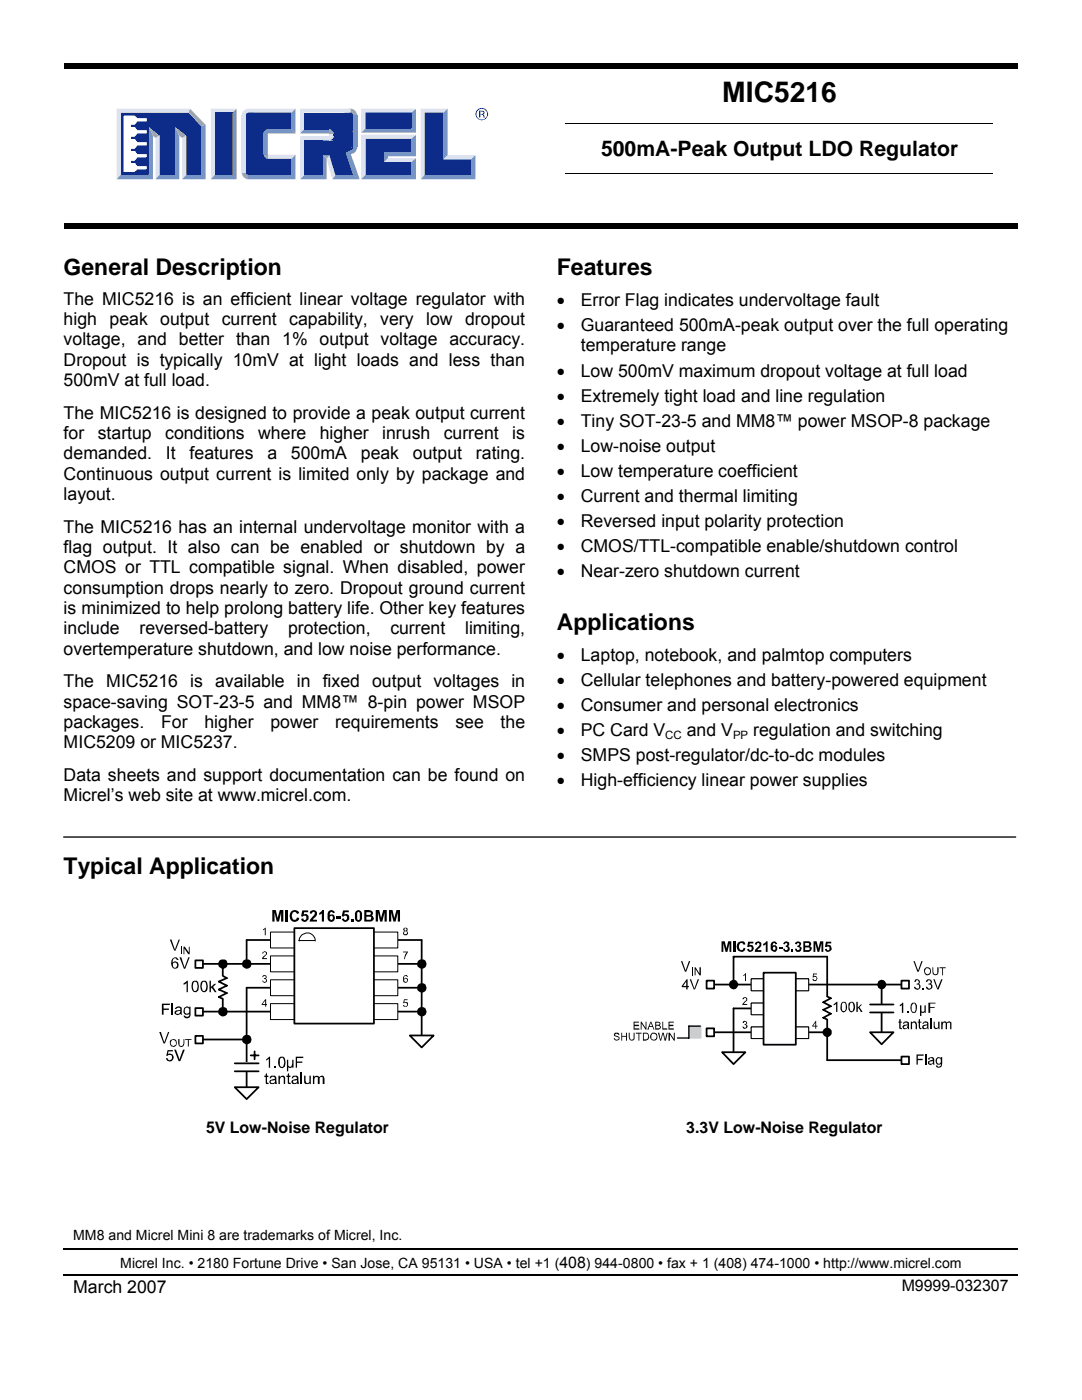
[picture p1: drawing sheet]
<svg xmlns="http://www.w3.org/2000/svg" width="216mm" height="279mm" viewBox="0 0 216 279" stroke-linecap="round" stroke-linejoin="round" font-family="sans-serif">
<path d="M12.8 12.7h190.3v1.1h-190.3z" fill="#000"/>
<g fill="#97add2">
<circle cx="69.9" cy="23" r="1.35"/>
<circle cx="49.6" cy="34.4" r="1.33"/>
</g>
<g fill="#dce2ef">
<path d="M83.9 21.7h5.4l-.8 .8h-3.7v12.4l-.9 .9z"/>
<path d="M42.1 21.7h5.1l-.8 .8h-3.5v12.4l-.8 .9z"/>
<path d="M53.4 30.9h5.6l-.8 .8h-4.8z"/>
<path d="M49.6 21.7h9.4l-.8 .8h-8.6z"/>
<path d="M48.2 23h.9v11.5h-.9z"/>
<circle cx="49.6" cy="23" r="1.35"/>
</g>
<path d="M52.6 30.9h.8v.8h-.8z" fill="#97add2"/>
<g fill="#0d2b88">
<path d="M72.9 22.5h9.2v3.2h-9.2z"/>
<path d="M72.9 27.7h9.2v2.7h-5.5v1.9h5.5v2.6h-9.2z"/>
<path d="M42.9 22.5h3.5v12.4h-3.5z"/>
</g>
<path d="M84.8 22.5h3.7v9.3h5.6v3.1h-9.3z" fill="#0d2b88"/>
<path d="M88.5 31.8l.8-.8h5.6l-.8 .8z" fill="#dce2ef"/>
<g fill="#7695c5">
<path d="M88.5 22.5l.8-.8v9.3l-.8 .8z"/>
<path d="M94.1 31.8l.8-.8v4.8l-.8-.9z"/>
<path d="M84.8 34.9h9.3l.8 .9h-11z"/>
</g>
<g fill="#dce2ef">
<path d="M72.1 21.7h10.9l-.9 .8h-9.2v3.2l-.8 .8z"/>
<path d="M72.1 26.9h10.9l-.9 .8h-9.2v7.2l-.8 .9z"/>
<path d="M76.6 32.3l.8-.8h5.6l-.9 .8z"/>
</g>
<g fill="#7695c5">
<path d="M72.1 26.5l.8-.8h9.2v-3.2l.9-.8v4.8z"/>
<path d="M76.6 30.4h5.5v-2.7l.9-.8v4.3h-5.6v.3l-.8 .8z"/>
<path d="M72.9 34.9h9.2v-2.6l.9-.8v4.3h-10.9z"/>
<path d="M46.4 22.5l.8-.8v14.1h-5.1l.8-.9h3.5z"/>
</g>
<path d="M24.1 22.5h13.5l2.6 2.7v9.7h-3.1v-7.8l-2.1-1.7v9.5h-3.2v-7.8l-2.1-1.7v9.5h-5.6z" fill="#0d2b88"/>
<g fill="#dce2ef">
<path d="M23.3 21.7h14.6l-.3 .8h-13.5v12.4l-.8 .9z"/>
<path d="M36.3 27.6l.8-.5v7.8l-.8 .9z"/>
<path d="M31 27.6l.8-.5v7.8l-.8 .9z"/>
</g>
<g fill="#7695c5">
<path d="M29.7 25.4l.8 1.7v8.7h-7.2l.8-.9h5.6z"/>
<path d="M35 25.4l.8 1.7v8.7h-4.8l.8-.9h3.2z"/>
<path d="M40.2 25.2l.8-.3v10.9h-4.7l.8-.9h3.1z"/>
</g>
<g fill="#97add2">
<path d="M37.9 21.7l3.1 3.2-.8 .3-2.6-2.7z"/>
<path d="M29.7 25.4l2.1 1.7-.8 .5-.5-.5z"/>
<path d="M35 25.4l2.1 1.7-.8 .5-.5-.5z"/>
</g>
<g fill="#7695c5">
<path d="M59 30.9v4.9l-.8-.9v-3.2z"/>
<path d="M49.6 34.8l8.6 .1 .8 .9h-9.4z"/>
</g>
<path d="M49.2 22.6l.4-.1h8.6v3.3h-4.8a.84 .84 0 0 0-.8 .7l.1 4.7 .4 .5h.3h4.8v3.2h-8.6l-.5-.3v-11.8z" fill="#0d2b88"/>
<g fill="#7695c5">
<path d="M52.9 26l.5-.2h4.8l.8 .8h-5.6v4.3h-.8v-4.4z"/>
<path d="M58.2 22.5l.8-.8v4.9l-.8-.8z"/>
<path d="M60.7 34.9h3.7l.8 .9h-5.3z"/>
<path d="M66.9 34.9h3.6l1.3 .9h-5.5z"/>
<path d="M64.4 31l.8 .8v4l-.8-.9z"/>
</g>
<g fill="#dce2ef">
<path d="M59.9 21.7l.8 .8v3.3l-.8 .8z"/>
<path d="M59.9 27.2l.8 .8v6.9l-.8 .9z"/>
<path d="M59.9 27.2h5.9v.8h-5.1z"/>
<path d="M59.9 21.7h10.1v.8h-9.3z"/>
<path d="M65.7 31l1.2 3.9-.6 .9-1.1-4z"/>
</g>
<path d="M64.4 31h1.3l-.5 .8z" fill="#97add2"/>
<path d="M59.9 26.6l.8-.8h5.1v.8z" fill="#7695c5"/>
<path d="M65.8 26.6h.8v.6h-.8z" fill="#dce2ef"/>
<path d="M60.7 28h3.7v6.9h-3.7z" fill="#0d2b88"/>
<path d="M69.2 28.3a1.36 1.36 0 0 1 2.1 .9 1.36 1.36 0 0 1-1.8 1.5 1.26 1.26 0 0 1-1-1 1.26 1.26 0 0 1 .5-1.2z" fill="#7695c5"/>
<circle cx="69.9" cy="29.4" r=".53" fill="#0d2b88"/>
<path d="M69 30.5l1 .3 1.8 5-1.3-.9z" fill="#7695c5"/>
<path d="M70.5 23h.8v6.4h-.8z" fill="#7695c5"/>
<path d="M60.7 22.5h9.3v3.3h-9.3z" fill="#0d2b88"/>
<path d="M66.6 23h3.9v6.4h-3.9z" fill="#0d2b88"/>
<g fill="#0d2b88">
<path d="M64.1 28h4.9v2.5l1.5 4.4h-3.6l-1.2-3.9h-1.6z"/>
<path d="M69 29.4h1l.2 .4-1.2 .7z"/>
</g>
<path d="M65.8 27.2h.8v.8h-.8z" fill="#dce2ef"/>
<path d="M66.6 27.2l.1 .9-.9-.1a.8 .8 0 0 0 .8-.8z" fill="#0d2b88"/>
<path d="M65.8 25.8h.8v.8h-.8z" fill="#97add2"/>
<g fill="#0d2b88">
<path d="M65.8 25.8l.9-.1-.1 .9a.8 .8 0 0 0-.8-.8z"/>
<circle cx="69.9" cy="23" r=".53"/>
</g>
<path d="M24.7 23.1h2.2l.5 .5h1.9v.6h-1.9l-.5 .7h-.8v.4h.8l.5 .7h1.9v.6h-1.9l-.5 .7h-.8v.4h.8l.5 .7h1.9v.6h-1.9l-.5 .7h-.8v.4h.8l.5 .7h1.9v.6h-1.9l-.5 .7h-.8v.4h.8l.5 .7h1.9v.6h-1.9l-.5 .5h-2.2z" fill="#fff"/>
<path d="M94.9 22.8a1.25 1.25 0 0 1 2.5 0 1.25 1.25 0 0 1-2.5 0zM95.1 22.8a1.09 1.09 0 0 0 2.1 0 1.09 1.09 0 0 0-2.1 0zM95.6 22.1h.9a.4 .4 0 0 1 .1 .7h-.2l.2 .1 .1 .6h-.2l-.1-.6h-.3h-.3v.6h-.2zM95.8 22.3v.5l.6-.2v-.3z" fill="#0d2b88"/>
<path d="M112.9 24.6h85.2M112.9 34.6h85.2" fill="none" stroke="#000" stroke-width=".2"/>
<path d="M12.8 44.6h95v1.1h-95zM108.1 44.6h95v1.1h-95z" fill="#000"/>
<path d="M12.7 249.2h190.4M12.7 254.5h190.4" fill="none" stroke="#000" stroke-width=".34"/>
<path d="M39.7 192.4h44.4M49.2 197.1h34.9M39.7 201.9h44.4" fill="none" stroke="#000" stroke-width=".35"/>
<path d="M54 190.8h25.4v3.2h-25.4z" fill="#fff"/>
<path d="M54 190.8h25.4v3.2h-25.4z" fill="none" stroke="#000" stroke-width=".2"/>
<path d="M54 195.5h25.4v3.2h-25.4z" fill="#fff"/>
<path d="M54 195.5h25.4v3.2h-25.4z" fill="none" stroke="#000" stroke-width=".2"/>
<path d="M54 200.3h25.4v3.2h-25.4z" fill="#fff"/>
<path d="M54 200.3h25.4v3.2h-25.4z" fill="none" stroke="#000" stroke-width=".2"/>
<path d="M49.2 187.6h34.9" fill="none" stroke="#000" stroke-width=".35"/>
<path d="M54 186h25.4v3.2h-25.4z" fill="#fff"/>
<path d="M54 186h25.4v3.2h-25.4z" fill="none" stroke="#000" stroke-width=".2"/>
<path d="M58.7 185.2h15.9v19.1h-15.9z" fill="#fff"/>
<path d="M49.2 187.6v4.8M49.2 197.1v19.9M58.7 185.2h15.9v19.1h-15.9zM84.1 187.6v19.1" fill="none" stroke="#000" stroke-width=".35"/>
<g fill="#000">
<path d="M52.5 194.7l.2-.1 .5 .2v.4l-.2 .1a.47 .47 0 0 1 0 .8 .47 .47 0 0 1-.7-.4l.5 .3 .3-.4-.1-.1-.3-.1v-.2l.3-.1v-.3h-.3l-.4 .2zM52.4 190.1l.1-.1a.47 .47 0 0 1 .8 .1v.3l-.7 .8h.7v.2h-1a.95 .95 0 0 1 .7-.9v-.4h-.4l-.1 .3-.2-.2zM52.5 185.5l.5-.4v1.5h-.2v-1.2l-.3 .3zM54.3 181.6h.7l.4 1.6 .4-1.6h.7v2.3h-.4v-1.8l-.4 1.8h-.5l-.4-1.8v1.8h-.5zM58 182a.98 .98 0 0 1 1.7 .2l-.4 .2-.3-.3a.48 .48 0 0 0-.7 .3 1.18 1.18 0 0 0 .3 1.2l.5-.1 .2-.4 .4 .1a.99 .99 0 0 1-1.2 .8 .99 .99 0 0 1-.7-1.2zM60.3 181.7h1.2v.4h-.8l-.1 .4a.64 .64 0 0 1 1 .4v.6a.78 .78 0 0 1-.8 .5 .78 .78 0 0 1-.7-.6l.4-.1 .3 .3 .3-.2v-.5l-.1-.1h-.4l-.2 .1h-.3zM61.8 182a.83 .83 0 0 1 1.4 .1 1.82 1.82 0 0 1-.8 1.5h.8v.3h-1.5l.2-.4 .9-1.2v-.2l-.3-.1-.3 .3h-.4zM64.3 181.6h.3v2.3h-.4v-1.6l-.5 .3v-.4zM67.1 182.9h.9v.4h-.9zM68.5 181.7h1.1v.4h-.8l-.1 .4a.64 .64 0 0 1 1 .4v.6a.78 .78 0 0 1-.8 .5 .78 .78 0 0 1-.7-.6l.4-.1 .3 .3 .3-.2v-.5l-.1-.1h-.4l-.2 .1h-.3zM70 183.5h.5v.4h-.5zM75 181.6h.7l.3 1.6 .5-1.6h.7v2.3h-.5v-1.8l-.4 1.8h-.4l-.5-1.8v1.8h-.4z"/>
<path d="M77.6 181.6h.7l.4 1.6 .4-1.6h.7v2.3h-.4v-1.8l-.5 1.8h-.4l-.4-1.8v1.8h-.5zM80.4 189.9h1l-.6 1.5h-.2l.1-.4 .5-.9h-.8zM53 214.3l.3-.2v.6h.3v.2h-.3v1.1l.3 .1v.2h-.5l-.1-.1v-1.3h-.3v-.2h.3zM53.1 211.4l.8-.5v2.2h-.3v-1.8l-.5 .4zM54.8 212.8h.3v.3h-.3zM55.6 214.7h.2v.2a.6 .6 0 0 1 1.1 .1v1.3h-.3v-1.2l-.1-.2-.5 .1-.2 .5v.8h-.2zM57.4 214.3l.3-.2v.6h.3v.2h-.3v1.1l.3 .1v.2h-.4l-.2-.1v-1.3h-.3v-.2h.3zM57.3 211.5h.2v1.1l.4 .3 .3-.3 .1-1.1h.3v1.6h-.3v-.2a.49 .49 0 0 1-.8 .1v.8h-.2zM59 210.9h1.5v.3h-1.2v.7h1v.2h-1v1h-.3zM60.7 214.7h.3v.9l.3 .6 .4-.3v-1.2h.3v1.6h-.3v-.2l-.1 .2h-.6l-.2-.1zM62.4 214.7h.3v.2l.5-.2 .5 .2a.56 .56 0 0 1 .6-.2 .56 .56 0 0 1 .4 .5v1.1h-.3l-.1-1.4h-.4l-.1 .3v1.1h-.4v-1.3l-.4-.1-.3 .6v.8h-.3zM80.6 199.4h.7v.2h-.6v.4h.6a.62 .62 0 0 1-.1 .9h-.5l-.3-.2v-.1h.2l.3 .2 .3-.2-.2-.5-.6 .1z"/>
<path d="M65.5 181.9l-.1 .4v1.1a.75 .75 0 0 0 .8 .6 .75 .75 0 0 0 .6-.9 .75 .75 0 0 0-.8-.6l-.2 .2 .1-.6 .2-.1 .3 .2h.4a.68 .68 0 0 0-.5-.6 .68 .68 0 0 0-.8 .3zM65.9 182.9l.3-.1 .2 .2v.4l-.3 .2-.3-.2z"/>
<path d="M71 181.9l-.2 .3v1.2a.72 .72 0 0 0 .7 .6 .72 .72 0 0 0 .7-.6v-1.2a.72 .72 0 0 0-.5-.5 .72 .72 0 0 0-.7 .2zM71.4 182.1l.1-.1 .3 .2v1.2l-.3 .2-.2-.2z"/>
<path d="M72.7 181.6v2.3l1.6-.1 .3-.5-.2-.5h-.2l.2-.3a.55 .55 0 0 0-.4-.8zM73.1 182.1h.7h.2v.2l-.3 .3h-.6zM73.1 182.9h.8l.2 .2-.1 .4-.9 .1z"/>
<path d="M80.5 185.3l-.1 .2 .3 .3a.46 .46 0 0 0-.2 .7l.7 .1 .2-.2-.1-.5-.1-.1 .1-.1v-.4l-.3-.2h-.3zM80.7 185.3h.3l.2 .2-.2 .2h-.3zM80.7 185.9h.5v.5h-.6z"/>
<path d="M80.6 194.8l-.2 .2v.7a.48 .48 0 0 0 .6 .4 .48 .48 0 0 0 .4-.5 .48 .48 0 0 0-.6-.4l-.2 .2 .2-.6h.4v.2l.2-.1-.2-.3zM80.7 195.4h.5v.5a.35 .35 0 0 1-.6-.3z"/>
<path d="M52.9 199.4l-.7 1.2h.7v.3h.2v-.3h.2v-.2h-.2v-1zM52.9 199.7v.7h-.5z"/>
<path d="M53.9 214.9l-.1 .3h.3l.1-.3h.3l.4 .2v.2l-.5 .1a.51 .51 0 0 0-.6 .3 .51 .51 0 0 0 .3 .6h.5l.3-.1v.1h.3l-.1-1.3-.2-.3h-.7zM54.2 215.6h.7v.3l-.6 .3-.2-.1-.1-.2z"/>
<path d="M55.8 211a1.6 1.6 0 0 0 .1 2.1 .65 .65 0 0 0 .9-.2 1.93 1.93 0 0 0-.3-2zM55.9 211.2l.4-.1 .2 .1a1.54 1.54 0 0 1 0 1.7h-.4l-.2-.2z"/>
<path d="M58.3 214.9l-.1 .3h.3l.1-.3h.3l.4 .2v.2l-.5 .1a.51 .51 0 0 0-.6 .3 .51 .51 0 0 0 .3 .6h.5l.3-.1 .1 .1h.2l-.1-1.3-.2-.3h-.7zM58.5 215.7l.8-.1v.3l-.6 .3-.1-.1z"/>
</g>
<path d="M57.2 181.6v2.3" fill="none" stroke="#000" stroke-width=".44"/>
<path d="M60.1 214.1v2.2" fill="none" stroke="#000" stroke-width=".25"/>
<path d="M46.8 212.1h4.9v1.9h-4.9z" fill="#fff"/>
<g fill="none" stroke="#000" stroke-width=".35">
<path d="M46.8 213.8h4.8M46.8 212.2h4.8M50 210.6h1.6M50.8 209.8v1.6"/>
<circle cx="84.2" cy="197.1" r=".78"/>
<circle cx="84.2" cy="192.4" r=".78"/>
<circle cx="84.2" cy="201.9" r=".78"/>
</g>
<g fill="#000">
<path d="M31.8 206h.3l.7 2 .7-2h.3l-.9 2.2h-.3zM33.4 209.6h1.1v.2h-.9l-.1 .6a.73 .73 0 0 1 1.1 .4 .73 .73 0 0 1-.5 1 .73 .73 0 0 1-.9-.6h.2l.3 .4 .5-.2 .1-.2v-.4l-.2-.3-.9 .2zM34.8 209.5h.3l.7 2 .7-2h.4l-.9 2.3h-.4zM35.6 207.4h.2v1.1l.4 .3 .3-.3 .1-1.1h.2v.8l-.3 .7-.3 .1-.4-.1-.2-.3zM37 207.4h1.2v.1h-.5v1.4h-.2v-1.4h-.5z"/>
<path d="M33.9 208.1a.76 .76 0 0 0 1.5 0 .76 .76 0 0 0-1.5 0zM34 208.1a.6 .6 0 0 1 1.2 0 .6 .6 0 0 1-1.2 0z"/>
</g>
<g fill="#000">
<circle cx="84.2" cy="197.1" r=".78"/>
<circle cx="84.2" cy="192.4" r=".78"/>
<circle cx="84.2" cy="201.9" r=".78"/>
</g>
<path d="M81.8 206.7h4.7l-2.4 2.3z" fill="#fff"/>
<g fill="none" stroke="#000" stroke-width=".35">
<path d="M81.8 206.7h4.7l-2.4 2.3z"/>
<circle cx="49.2" cy="192.4" r=".78"/>
</g>
<circle cx="49.2" cy="192.4" r=".78" fill="#000"/>
<path d="M46.8 217h4.8l-2.4 2.4z" fill="#fff"/>
<path d="M46.8 217h4.8l-2.4 2.4z" fill="none" stroke="#000" stroke-width=".35"/>
<path d="M33.7 187.4h4.3v6.8h-4.3z" fill="#fff"/>
<g fill="#000">
<path d="M33.9 187.5h.3l.7 2 .7-2h.3l-.9 2.2h-.2zM36.1 188.9h.2v1.5h-.2zM36.6 188.9h.3l.8 1.2v-1.2h.1v1.5h-.2l-.8-1.1v1.1h-.2zM35.8 191.1h.4l.7 2 .7-2h.2l-.8 2.2h-.3z"/>
<path d="M34.4 191.3a1.26 1.26 0 0 0 .5 2 .75 .75 0 0 0 .7-.7 .75 .75 0 0 0-.7-.8l-.5 .3 .3-.8h.4l.2 .3h.3v-.2a.64 .64 0 0 0-1.2-.1zM34.6 192.2l.5-.1a.54 .54 0 0 1 .2 .7 .54 .54 0 0 1-.6 .3l-.2-.3z"/>
</g>
<g fill="none" stroke="#000" stroke-width=".35">
<path d="M44.4 192.4v9.5M39.7 207.5h9.5"/>
<circle cx="44.5" cy="192.4" r=".78"/>
<circle cx="44.5" cy="201.9" r=".78"/>
<circle cx="49.2" cy="207.5" r=".78"/>
</g>
<g fill="#000">
<circle cx="44.5" cy="192.4" r=".78"/>
<circle cx="44.5" cy="201.9" r=".78"/>
<circle cx="49.2" cy="207.5" r=".78"/>
</g>
<path d="M43.7 194.9h1.6v4.3h-1.6z" fill="#fff"/>
<path d="M43.7 194.9h1.6v4.3h-1.6z" fill="none" stroke="#fff" stroke-width=".35"/>
<path d="M44.4 194.8l.9 .4-1.6 .7 1.6 .8-1.6 .8 1.6 .7-1.6 .8 .7 .3" fill="none" stroke="#000" stroke-width=".35"/>
<path d="M39 191.7h1.5v1.5h-1.5z" fill="#fff"/>
<path d="M39 191.7h1.5v1.5h-1.5z" fill="none" stroke="#000" stroke-width=".35"/>
<path d="M39 201.2h1.5v1.5h-1.5z" fill="#fff"/>
<path d="M39 201.2h1.5v1.5h-1.5z" fill="none" stroke="#000" stroke-width=".35"/>
<g fill="#000">
<path d="M36.6 196.3l.9-.6v2.3h-.3v-1.8l-.6 .3zM41.8 195.7h.3v1.3l.7-.7h.3l-.6 .7 .7 1h-.3l-.7-.9-.1 .2v.7h-.3z"/>
<path d="M38.4 196a1.4 1.4 0 0 0 .5 2l.4-.2a1.67 1.67 0 0 0 0-2.1h-.6zM38.6 196.1a.38 .38 0 0 1 .7 0 1.53 1.53 0 0 1-.2 1.7h-.4l-.1-.2a1.74 1.74 0 0 1 0-1.5z"/>
<path d="M40.1 196a1.4 1.4 0 0 0 .6 2l.4-.2a1.6 1.6 0 0 0-.1-2.1h-.5zM40.5 196h.4a1.34 1.34 0 0 1 0 1.8h-.4l-.1-.2a1.48 1.48 0 0 1 .1-1.6z"/>
</g>
<path d="M39 206.7h1.5v1.5h-1.5z" fill="#fff"/>
<path d="M141.7 196.5h38.9M39 206.7h1.5v1.5h-1.5zM141.7 206h23.4M146.4 201.3h9.3" fill="none" stroke="#000" stroke-width=".35"/>
<g fill="#000">
<path d="M32.3 200.3h1.6v.3h-1.3v.7h1.1v.2h-1.1v1h-.3z"/>
<path d="M35 201.1l-.2 .3h.4a.47 .47 0 0 1 .8-.1v.2a1.23 1.23 0 0 0-1.2 .4v.4l.6 .3 .6-.3 .1 .2h.2v-1.3a.74 .74 0 0 0-1.3-.1zM35.3 201.9l.7-.2-.3 .6h-.5l-.1-.2z"/>
<path d="M36.8 201.1a1.12 1.12 0 0 0 .2 1.4h.6l.2-.2v.4a.52 .52 0 0 1-.9 0h-.3l.2 .3a.74 .74 0 0 0 1.2-.3v-1.8h-.2v.2a.57 .57 0 0 0-1 0zM37 201.3l.1-.2h.4l.2 .2v.9a.46 .46 0 0 1-.5 .1 .46 .46 0 0 1-.3-.3z"/>
</g>
<path d="M34.4 200.3v2.2" fill="none" stroke="#000" stroke-width=".28"/>
<path d="M59.6 187.7h3.2M59.7 187.8a1.59 1.59 0 0 1 1.6-1.6 1.59 1.59 0 0 1 1.6 1.6" fill="none" stroke="#000" stroke-width=".2"/>
<path d="M149.9 205h11.5v2.3h-11.5z" fill="#aaa"/>
<path d="M149.9 205h11.5v2.3h-11.5z" fill="none" stroke="#000" stroke-width=".2"/>
<path d="M149.9 205h11.5v2.3h-11.5z" fill="#fff"/>
<path d="M149.9 205h11.5v2.3h-11.5z" fill="none" stroke="#000" stroke-width=".2"/>
<path d="M149.9 200.2h4.9v2.3h-4.9z" fill="#aaa"/>
<path d="M149.9 200.2h4.9v2.3h-4.9z" fill="none" stroke="#000" stroke-width=".2"/>
<path d="M149.9 200.2h4.9v2.3h-4.9z" fill="#fff"/>
<path d="M149.9 200.2h4.9v2.3h-4.9z" fill="none" stroke="#000" stroke-width=".2"/>
<path d="M149.9 195.3h11.5v2.4h-11.5z" fill="#aaa"/>
<path d="M149.9 195.3h11.5v2.4h-11.5z" fill="none" stroke="#000" stroke-width=".2"/>
<path d="M149.9 195.3h11.5v2.4h-11.5z" fill="#fff"/>
<path d="M149.9 195.3h11.5v2.4h-11.5z" fill="none" stroke="#000" stroke-width=".2"/>
<path d="M152.4 194.1h6.4v14.4h-6.4z" fill="#fff"/>
<path d="M152.4 194.1h6.4v14.4h-6.4zM165.1 190.9v20.7M175.9 196.5v9.5" fill="none" stroke="#000" stroke-width=".35"/>
<g fill="#000">
<path d="M148.7 194.2h.1v1.6h-.1v-1.3l-.4 .3zM162.2 194.3h.8v.2h-.6l-.1 .3a.56 .56 0 0 1 .7 .3 .56 .56 0 0 1-.1 .7l-.7-.1-.1-.4h.2l.1 .3h.3l.2-.3v-.3l-.3-.1-.4 .2zM148.3 203.8l.4-.1 .3 .2 .1 .3-.3 .2 .3 .2a.5 .5 0 0 1-.4 .7 .5 .5 0 0 1-.6-.4l.6 .2 .2-.3-.3-.3v-.2h.2v-.3l-.1-.1-.3 .3h-.2zM148.2 199.2l.1-.1a.47 .47 0 0 1 .8 .1l-.1 .5-.6 .7h.7v.2h-1v-.2l.8-1-.2-.3-.3 .3h-.3z"/>
<path d="M162.8 203.7l-.7 1.2h.6v.4h.2v-.4h.2v-.2h-.2zM162.7 204.1v.6h-.5z"/>
</g>
<path d="M173.5 200.4h4.9v1.7h-4.9z" fill="#fff"/>
<g fill="none" stroke="#000" stroke-width=".35">
<path d="M146.4 201.3v8.7M173.6 202.1h4.7M173.6 200.5h4.7"/>
<circle cx="175.9" cy="196.5" r=".76"/>
</g>
<circle cx="175.9" cy="196.5" r=".76" fill="#000"/>
<g fill="#000">
<path d="M135.9 191.8h.2l.7 1.9 .7-1.9h.2l-.8 2.1h-.2zM138.1 193h.2v1.6h-.2zM137.6 195.4h.3l.6 1.9 .7-1.9h.3l-.8 2.1h-.3zM138.6 193h.2l.8 1.3v-1.3h.2v1.6h-.2l-.8-1.2v1.2h-.2zM144 187.9h.6l.3 1.4 .4-1.4h.6v2.1h-.3v-1.7l-.5 1.7h-.3l-.5-1.7v1.7h-.3zM147.3 188.1a.98 .98 0 0 1 1.4 .1v.3l-.3 .1-.4-.4a.72 .72 0 0 0-.6 .8 .72 .72 0 0 0 .7 .6l.3-.4 .3 .1a.89 .89 0 0 1-1 .7 .89 .89 0 0 1-.7-1.1zM149.3 187.9h1v.4h-.7l-.1 .3a.69 .69 0 0 1 .9 .9 .69 .69 0 0 1-1.1 .3l-.2-.4 .4-.1 .2 .4 .3-.3v-.3l-.2-.2-.7 .1zM150.9 188a.7 .7 0 0 1 1 .2 1.16 1.16 0 0 1-.7 1.2l-.1 .2h.8v.4h-1.3l.1-.5 .9-1-.3-.3-.3 .1v.3l-.4-.1zM152.3 188.4l.6-.5h.3v2.1h-.4v-1.5l-.5 .2zM155.4 189h.7v.3h-.7zM156.4 188.1a.62 .62 0 0 1 1.1 .1v.4l-.3 .2 .4 .4v.4l-.4 .4h-.5l-.3-.2-.1-.5h.3l.1 .3 .4-.1v-.4l-.3-.1v-.3l.2-.1 .1-.2-.2-.2-.3 .3-.3-.1zM157.9 189.5h.4v.5h-.4z"/>
<path d="M158.7 188.1a.58 .58 0 0 1 .9-.2 .58 .58 0 0 1 0 .9l.4 .4-.2 .6-.3 .2h-.5l-.4-.7h.4l.1 .3 .4-.1v-.4l-.4-.1 .4-.6-.3-.2-.2 .3-.4-.1zM162.3 187.9h.6l.4 1.4 .4-1.4h.6v2.1h-.4v-1.7l-.4 1.7h-.4l-.4-1.7v1.7h-.4zM164.8 187.9h1.1v.4h-.8v.3a.63 .63 0 0 1 .8 .7 .68 .68 0 0 1-.5 .7 .68 .68 0 0 1-.8-.6l.4-.1 .1 .3 .1 .1 .3-.2v-.5h-.9zM182.6 195.5a.57 .57 0 0 1 .8 .1 .57 .57 0 0 1-.1 .8h.2l.2 .3a.76 .76 0 0 1-.7 .8 .73 .73 0 0 1-.6-.6h.2l.4 .4h.2l.2-.3-.2-.5h-.3v-.2l.4-.2-.1-.4-.2-.1-.2 .1-.1 .3h-.3zM182.3 191.8h.2l.7 1.9 .7-1.9h.2l-.8 2.1h-.3zM184.1 197.2h.3v.3h-.3zM185 195.5a.66 .66 0 0 1 1 .5l-.3 .4h.2l.2 .3a.73 .73 0 0 1-.4 .7 .73 .73 0 0 1-.8 0l-.2-.5h.3l.2 .3 .3 .1a.43 .43 0 0 0 .3-.4 .43 .43 0 0 0-.3-.4h-.2v-.2l.4-.2-.1-.4-.2-.1-.4 .4h-.3zM186.1 193h.1l.1 1.2 .4 .3 .3-.3v-1.2h.3v.9l-.3 .6-.3 .1-.6-.2zM186.2 195.4h.3l.6 1.9 .7-1.9h.3l-.8 2.1h-.3zM187.5 193h1.2v.2h-.5v1.4h-.2v-1.4h-.5zM179.4 203.5l.3-.1v.5h.3v.2h-.3v1h.3v.3l-.6-.2v-1.1h-.1v-.2h.1zM179.5 200.6l.7-.5v2h-.2v-1.5l-.5 .2z"/>
<path d="M181 201.9h.3v.2h-.3zM181.7 203.9h.3v.2l.4-.3a.58 .58 0 0 1 .6 .6v1h-.3v-1l-.2-.3-.4 .1-.1 1.2h-.3zM183.3 203.5l.3-.1v.5h.3v.2h-.3v.9l.3 .1v.3l-.4-.1-.2-.3v-.9h-.2v-.2h.2zM183.6 200.6h.3v1.1l.2 .3 .4-.3v-1.1h.2v1.5h-.1v-.1l-.2 .1h-.5v-.1v.8h-.3zM185.3 200.1h1.4v.2h-1.1v.7h.9v.2h-.9v.9h-.3zM186.3 203.9h.2v.8l.2 .4h.3l.2-.1v-1.1h.3v1.5h-.2v-.3a.54 .54 0 0 1-.5 .3 .54 .54 0 0 1-.5-.4zM187.8 203.9h.3v.2l.4-.3 .5 .3a.5 .5 0 0 1 .4-.3 .5 .5 0 0 1 .4 .3v1.3h-.2l-.1-1.3-.5 .2v1.1h-.3v-1.2l-.4-.1-.2 .5v.8h-.3z"/>
<path d="M137 195.4l-1 1.4v.2h.9v.5h.3v-.5h.3v-.2h-.3v-1.4zM136.9 195.9v.9h-.6z"/>
<path d="M153.9 188.1l-.1 .4v.9a.69 .69 0 0 0 .6 .6 .69 .69 0 0 0 .7-.5v-.5l-.4-.4h-.4l-.2 .2 .3-.6 .3 .1v.2l.4-.1-.1-.2a.63 .63 0 0 0-1.1-.1zM154.3 189h.4v.5l-.2 .1-.3-.2z"/>
<path d="M160.3 187.9v2.1h1.1a.69 .69 0 0 0 .5-1l-.3-.2a.51 .51 0 0 0 .3-.5 .51 .51 0 0 0-.5-.4zM160.7 188.2l.7 .1v.3l-.7 .1zM160.7 189.1l.8 .1v.3l-.8 .1z"/>
<path d="M184.6 193.2a.78 .78 0 0 0-.1 1.1 .78 .78 0 0 0 1.1 .1 .81 .81 0 0 0 .1-1 .81 .81 0 0 0-.9-.4zM184.7 193.3a.6 .6 0 0 1 .8 .2 .67 .67 0 0 1-.4 1 .7 .7 0 0 1-.4-1.2z"/>
<path d="M180.2 204.1l-.1 .2h.3l.1-.2h.4l.2 .3-.4 .1a.47 .47 0 0 0-.6 .3 .47 .47 0 0 0 .3 .6l.7-.3 .1 .3h.3l-.1-1.2a.67 .67 0 0 0-1.2-.1zM180.5 204.8l.6-.2-.2 .5-.2 .1-.3-.1-.1-.1z"/>
<path d="M182.1 200.1l-.1 .1a1.44 1.44 0 0 0 .1 1.9h.4a1.35 1.35 0 0 0 .1-2zM182.2 200.3h.3a1.58 1.58 0 0 1 0 1.7h-.3l-.3-.5v-.8z"/>
<path d="M184.4 203.9l-.4 .4h.3l.1-.2h.4l.2 .1v.2l-.8 .2-.2 .2 .1 .5a.85 .85 0 0 0 1-.2v.3h.3l-.1-1.2a.62 .62 0 0 0-.9-.3zM184.4 204.8l.6-.2v.4l-.4 .2-.3-.2z"/>
</g>
<path d="M185.7 203.3v2.1" fill="none" stroke="#000" stroke-width=".28"/>
<path d="M146.5 187.9v2.1" fill="none" stroke="#000" stroke-width=".44"/>
<path d="M137.5 204.8h2.3v2.4h-2.3z" fill="#ccc"/>
<path d="M137.5 204.8h2.3v2.4h-2.3z" fill="none" stroke="#ccc" stroke-width=".26"/>
<path d="M139.7 204.8h-2.2v2.4h-2.3" fill="none" stroke="#000" stroke-width=".26"/>
<g fill="#000">
<path d="M122.7 206.1h.6l.2 .2 .1 .2-.6-.2-.3 .2v.1l.9 .4v.4a.64 .64 0 0 1-.6 .3 .64 .64 0 0 1-.5-.5l.6 .3 .3-.2a.64 .64 0 0 0-.7-.5l-.2-.3zM124 206.1h.1v.6h.8v-.6h.2v1.6h-.2v-.8h-.8v.8h-.1zM125.5 206.1h.1v.9l.4 .5 .3-.1 .1-.1v-1.2h.2v1.2l-.2 .3h-.7l-.1-.3zM126.4 203.9h1.1v.2h-.9v.4h.9v.3h-.9v.4h1v.3h-1.2zM126.9 206.1h1.1v.2h-.4v1.4h-.2v-1.4h-.5zM127.8 203.9h.2l.8 1.2v-1.2h.2v1.6h-.2l-.8-1.2v1.2h-.2zM131.3 206.1h.3l.2 1.3 .4-1.3h.2l.3 1.3 .4-1.3h.1l-.3 1.6h-.3l-.4-1.4-.3 1.4h-.2zM132.2 203.9h.1v1.3h.8v.3h-.9zM133.4 206.1h.3l.8 1.2v-1.2h.1v1.6h-.1l-.8-1.2v1.2h-.3zM133.4 203.9h1.1v.2h-.9v.4h.8v.3h-.8v.4h.9v.3h-1.1z"/>
<path d="M128.3 206.1v1.6h.5a.83 .83 0 0 0 .8-.7 .83 .83 0 0 0-.5-.9zM128.5 206.3h.6l.2 .2v.4l-.1 .4-.7 .1z"/>
<path d="M129.8 203.9l-.6 1.6h.2l.1-.5h.7l.2 .5h.2l-.6-1.6zM129.9 204.1l.2 .7h-.5z"/>
<path d="M129.7 206.9a.8 .8 0 0 0 1.6 0 .8 .8 0 0 0-1.6 0zM130.2 206.3a.61 .61 0 0 1 .7 .2 .61 .61 0 0 1 0 .7 .51 .51 0 0 1-.4 .3 .51 .51 0 0 1-.5-.3v-.6z"/>
<path d="M130.7 203.9v1.6h.7l.3-.2 .2-.3-.3-.4 .2-.3-.1-.2-.4-.2zM130.9 204.1h.6l.1 .2-.1 .2h-.6zM130.9 204.7l.7 .1 .1 .2-.1 .1-.7 .1z"/>
</g>
<path d="M144.1 210h4.6l-2.3 2.4z" fill="#fff"/>
<path d="M144.1 210h4.6l-2.3 2.4z" fill="none" stroke="#000" stroke-width=".35"/>
<path d="M164.3 199.1h1.5v4.2h-1.5z" fill="#fff"/>
<path d="M164.3 199.1h1.5v4.2h-1.5z" fill="none" stroke="#fff" stroke-width=".35"/>
<g fill="none" stroke="#000" stroke-width=".35">
<path d="M165.1 198.9l.7 .3-1.5 .8 1.5 .8-1.5 .7 1.5 .8-1.5 .8 .8 .4M165.1 190.9h-18.7v5.6"/>
<circle cx="146.4" cy="196.5" r=".76"/>
</g>
<circle cx="146.4" cy="196.5" r=".76" fill="#000"/>
<path d="M173.6 206h4.7l-2.4 2.4z" fill="#fff"/>
<g fill="none" stroke="#000" stroke-width=".35">
<path d="M165.1 211.6h15.5M173.6 206h4.7l-2.4 2.4z"/>
<circle cx="165" cy="206" r=".74"/>
</g>
<circle cx="165" cy="206" r=".74" fill="#000"/>
<path d="M141 195.7h1.5v1.6h-1.5z" fill="#fff"/>
<path d="M141 195.7h1.5v1.6h-1.5z" fill="none" stroke="#000" stroke-width=".35"/>
<path d="M141 205.2h1.5v1.6h-1.5z" fill="#fff"/>
<path d="M141 205.2h1.5v1.6h-1.5z" fill="none" stroke="#000" stroke-width=".35"/>
<path d="M179.9 195.7h1.5v1.6h-1.5z" fill="#fff"/>
<path d="M179.9 195.7h1.5v1.6h-1.5z" fill="none" stroke="#000" stroke-width=".35"/>
<path d="M179.9 210.9h1.5v1.5h-1.5z" fill="#fff"/>
<path d="M179.9 210.9h1.5v1.5h-1.5z" fill="none" stroke="#000" stroke-width=".35"/>
<g fill="#000">
<path d="M166.3 200.5l.8-.6v2.1h-.3v-1.6l-.5 .2zM170.9 199.9h.3v1.2l.6-.6h.2l-.5 .5 .6 1h-.3l-.5-.8-.1 .1v.7h-.3zM182.9 210.4h1.4v.3h-1.2v.6h1v.3h-1v.9h-.2z"/>
<path d="M168 200a1.43 1.43 0 0 0 .3 2.1 1.24 1.24 0 0 0 .4-2.2zM168.1 200.1h.4a1.34 1.34 0 0 1 .2 1.5l-.2 .2h-.4a1.74 1.74 0 0 1 0-1.7z"/>
<path d="M169.4 200.2l-.1 1.2 .2 .4 .4 .3a1.2 1.2 0 0 0 .3-2.2h-.5zM169.7 200.1h.4l.1 .2a1.45 1.45 0 0 1-.1 1.5 .62 .62 0 0 1-.6-.8z"/>
<path d="M185.3 211.1l-.1 .3 .2 .1 .1-.3 .3-.1 .3 .1v.3l-.9 .3v.5l.4 .3 .5-.3 .1 .2h.3l-.2-1.4a.88 .88 0 0 0-1 0zM185.5 211.8h.6v.3l-.1 .2h-.6z"/>
<path d="M186.8 211.3a1.14 1.14 0 0 0 .2 1.2h.6l.1-.2v.3l-.1 .2-.3 .1-.3-.3h-.2a.46 .46 0 0 0 .5 .5l.4-.1 .2-.2 .1-1.8h-.3v.1l-.6-.1zM187 211.3a.38 .38 0 0 1 .4-.1 .38 .38 0 0 1 .3 .3l-.1 .6-.4 .2-.3-.4z"/>
</g>
<path d="M184.7 210.4v2.1" fill="none" stroke="#000" stroke-width=".28"/>
<path d="M12.7 167h190" fill="none" stroke="#000" stroke-width=".26"/>
<text font-size="5.7" x="144.1" y="20.3">MIC5216</text>
<g font-size="4.6">
<text x="12.7" y="54.8">General Description</text>
<text x="111.1" y="54.8">Features</text>
<text x="111.1" y="125.7">Applications</text>
<text x="12.7" y="174.5">Typical Application</text>
</g>
<text font-size="4.2" x="119.9" y="31.1">500mA-Peak Output LDO Regulator</text>
<g font-size="3.5">
<text x="12.7" y="60.8">The MIC5216 is an efficient linear voltage regulator with</text>
<text x="12.7" y="64.9">high</text>
<text x="21.9" y="64.9">peak output</text>
<text x="44.3" y="64.9">current</text>
<text x="57.7" y="64.9">capability,</text>
<text x="75.9" y="64.9">very</text>
<text x="85" y="64.9">low</text>
<text x="92.8" y="64.9">dropout</text>
<text x="111.1" y="61.1">•</text>
<text x="115.9" y="61.1">Error Flag indicates undervoltage fault</text>
<text x="12.7" y="68.9">voltage, and better than 1% output voltage accuracy.</text>
<text x="111.1" y="66.1">•</text>
<text x="115.9" y="70.1">temperature range</text>
<text x="115.9" y="66.1">Guaranteed 500mA-peak output over the full operating</text>
<text x="12.7" y="73">Dropout is typically 10mV at light loads and less than</text>
<text x="12.7" y="77">500mV at full load.</text>
<text x="111.1" y="75.1">•</text>
<text x="115.9" y="75.1">Low 500mV maximum dropout voltage at full load</text>
<text x="12.7" y="83.6">The MIC5216 is designed to provide a peak output current</text>
<text x="111.1" y="80.1">•</text>
<text x="115.9" y="80.1">Extremely tight load and line regulation</text>
<text x="12.7" y="87.6">for</text>
<text x="19.5" y="87.6">startup</text>
<text x="33" y="87.6">conditions</text>
<text x="51.5" y="87.6">where</text>
<text x="63.8" y="87.6">higher</text>
<text x="76.3" y="87.6">inrush</text>
<text x="88.6" y="87.6">current</text>
<text x="102.2" y="87.6">is</text>
<text x="111.1" y="85.1">•</text>
<text x="115.9" y="85.1">Tiny SOT-23-5 and MM8™ power MSOP-8 package</text>
<text x="12.7" y="91.7">demanded.</text>
<text x="12.7" y="95.8">Continuous output current is limited only by package and</text>
<text x="33.1" y="91.7">It</text>
<text x="37.8" y="91.7">features</text>
<text x="53.4" y="91.7">a</text>
<text x="58.1" y="91.7">500mA</text>
<text x="72" y="91.7">peak</text>
<text x="82.4" y="91.7">output</text>
<text x="95" y="91.7">rating.</text>
<text x="111.1" y="90.1">•</text>
<text x="111.1" y="95.1">•</text>
<text x="115.9" y="90.1">Low-noise output</text>
<text x="115.9" y="95.1">Low temperature coefficient</text>
<text x="12.7" y="99.8">layout.</text>
<text x="111.1" y="100.1">•</text>
<text x="115.9" y="100.1">Current and thermal limiting</text>
<text x="12.7" y="106.3">The MIC5216 has an internal undervoltage monitor with a</text>
<text x="111.1" y="105.1">•</text>
<text x="115.9" y="105.1">Reversed input polarity protection</text>
<text x="12.7" y="110.4">flag output. It also can be enabled or shutdown by a</text>
<text x="111.1" y="110.1">•</text>
<text x="115.9" y="110.1">CMOS/TTL-compatible enable/shutdown control</text>
<text x="12.7" y="114.4">CMOS or TTL compatible signal. When disabled, power</text>
<text x="12.7" y="118.5">consumption drops nearly to zero. Dropout ground current</text>
<text x="111.1" y="115.1">•</text>
<text x="115.9" y="115.1">Near-zero shutdown current</text>
<text x="12.7" y="122.6">is minimized to help prolong battery life. Other key features</text>
<text x="12.7" y="126.6">include</text>
<text x="12.7" y="130.7">overtemperature shutdown, and low noise performance.</text>
<text x="27.8" y="126.6">reversed-battery</text>
<text x="57.5" y="126.6">protection,</text>
<text x="77.9" y="126.6">current</text>
<text x="92.8" y="126.6">limiting,</text>
<text x="111.1" y="131.9">•</text>
<text x="115.9" y="131.9">Laptop, notebook, and palmtop computers</text>
<text x="12.7" y="137.2">The MIC5216 is available in fixed output voltages in</text>
<text x="111.1" y="136.9">•</text>
<text x="115.9" y="136.9">Cellular telephones and battery-powered equipment</text>
<text x="12.7" y="141.3">space-saving SOT-23-5 and MM8™ 8-pin power MSOP</text>
<text x="111.1" y="141.9">•</text>
<text x="115.9" y="141.9">Consumer and personal electronics</text>
<text x="12.7" y="145.3">packages.</text>
<text x="12.7" y="149.4">MIC5209 or MIC5237.</text>
<text x="32.1" y="145.3">For</text>
<text x="40.8" y="145.3">higher</text>
<text x="54" y="145.3">power</text>
<text x="66.9" y="145.3">requirements</text>
<text x="90.9" y="145.3">see</text>
<text x="99.9" y="145.3">the</text>
<text x="111.1" y="146.9">•</text>
<text x="115.9" y="146.9">PC Card V</text>
<text x="137" y="146.9">and V</text>
<text x="150.3" y="146.9">regulation and switching</text>
<text x="12.7" y="155.9">Data sheets and support documentation can be found on</text>
<text x="111.1" y="151.9">•</text>
<text x="115.9" y="151.9">SMPS post-regulator/dc-to-dc modules</text>
<text x="12.7" y="160">Micrel’s web site at www.micrel.com.</text>
<text x="111.1" y="156.9">•</text>
<text x="115.9" y="156.9">High-efficiency linear power supplies</text>
<text x="14.6" y="258">March 2007</text>
</g>
<g font-size="3.2">
<text x="41.1" y="226.2">5V Low-Noise Regulator</text>
<text x="136.9" y="226.2">3.3V Low-Noise Regulator</text>
<text x="179.9" y="257.7">M9999-032307</text>
</g>
<g font-size="2.8">
<text x="14.6" y="247.5">MM8 and Micrel Mini 8 are trademarks of Micrel, Inc.</text>
<text x="24" y="253">Micrel Inc. • 2180 Fortune Drive • San Jose, CA 95131 • USA • tel +1 (408) 944-0800 • fax + 1 (408) 474-1000 • http://www.micrel.com</text>
</g>
<g font-size="2.3">
<text x="132.8" y="147.4">CC</text>
<text x="146.3" y="147.4">PP</text>
</g>
</svg>
